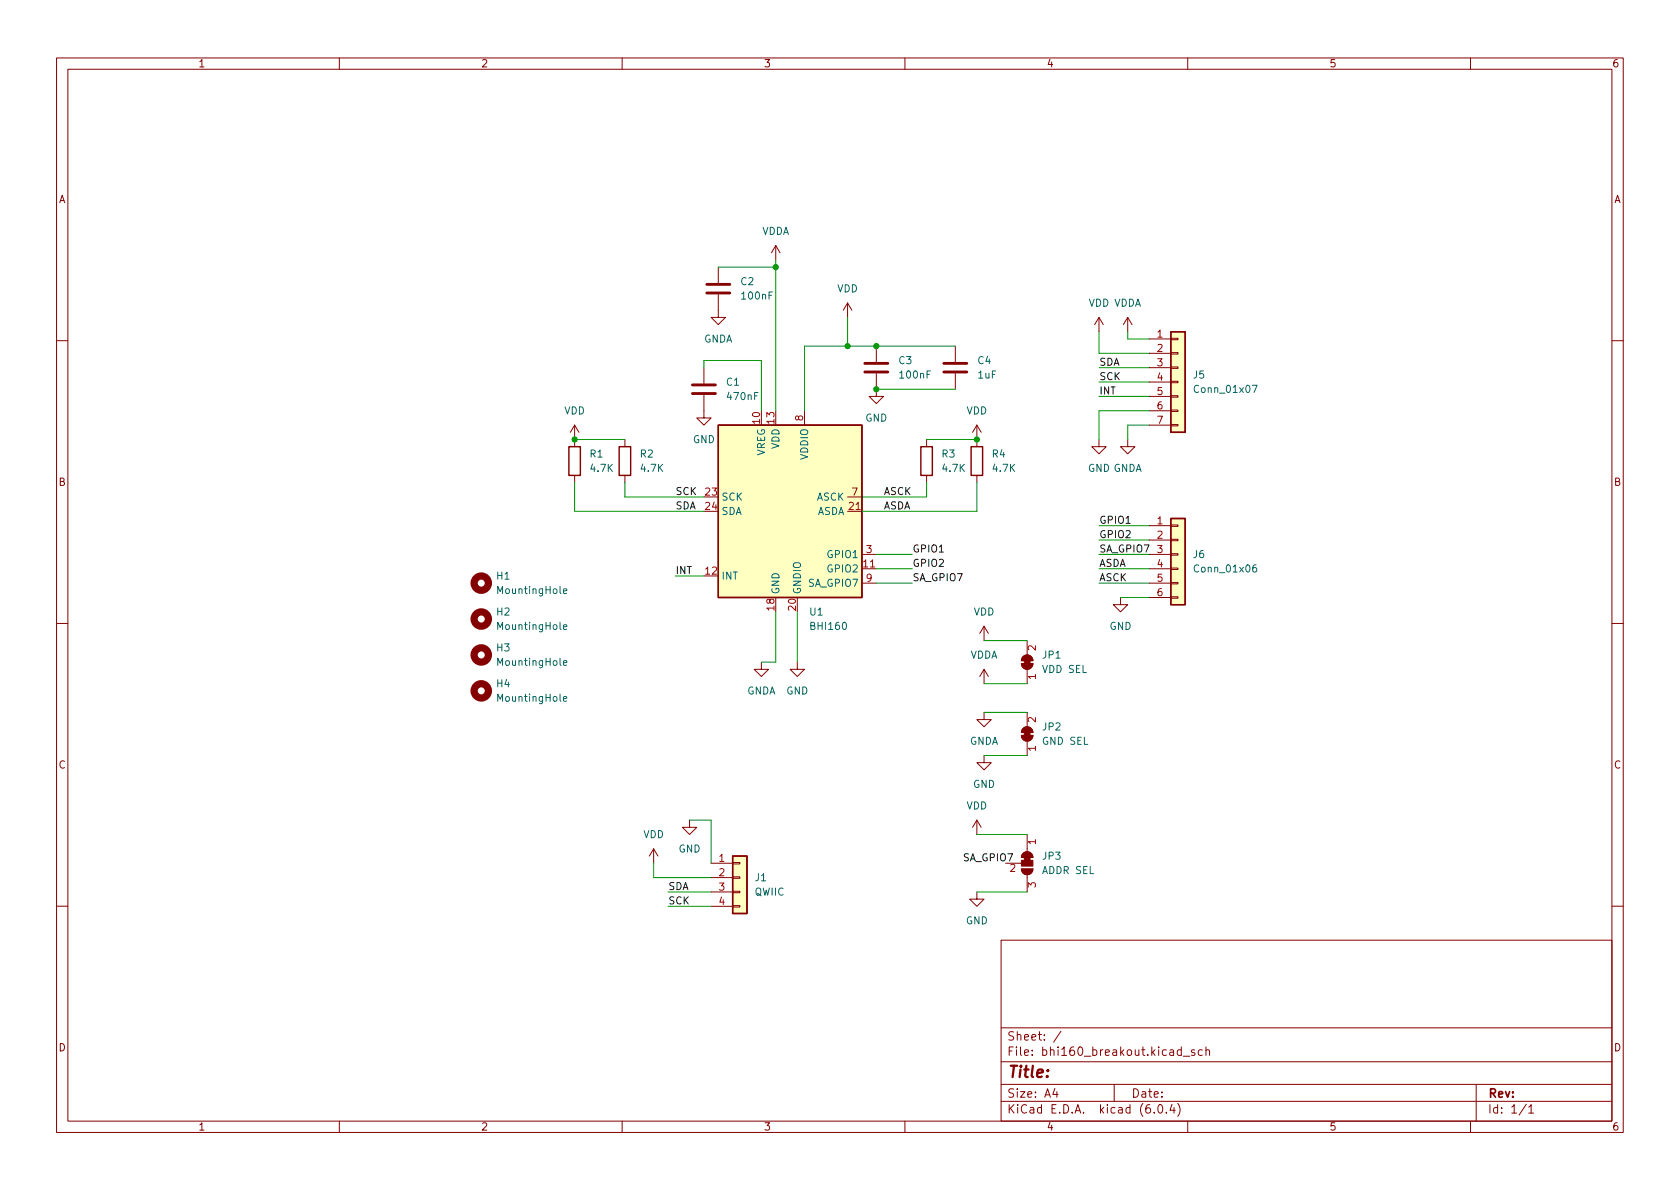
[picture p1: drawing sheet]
<svg xmlns="http://www.w3.org/2000/svg" width="297mm" height="210mm" viewBox="0 0 297 210" stroke-linecap="round" stroke-linejoin="round" font-family="sans-serif">
<g fill="none" stroke="#840000" stroke-width=".18">
<path d="M10 10.2h277v190.1h-277zM12 12.2h273v186.1h-273zM60 10.2v2M110 10.2v2M160 10.2v2M210 10.2v2M260 10.2v2M127 52.1v4h1.3l-1.3 1.3-1.3-1.3h1.3M127 47.2v2.8M137.2 43.4l-.8 1.3M137.2 43.4v2.6M137.2 43.4l.7 1.3"/>
<path d="M149.9 53.6l-.8 1.3M149.9 53.6v2.5M149.9 53.6l.7 1.3M194.3 56.1l-.8 1.3M194.3 56.1v2.6M194.3 56.1l.8 1.3M199.4 56.1l-.8 1.3M199.4 56.1v2.6M199.4 56.1l.8 1.3M203.2 59.9h3.8M207 59.8h1.3v.3h-1.3zM10 60.2h2"/>
<path d="M101.6 75.2l-.8 1.2M101.6 75.2v3.8M101.6 75.2l.8 1.2M110.5 77.7v1.3M124.5 69.8v4.1h1.2l-1.2 1.3-1.3-1.3h1.3M124.5 65v2.8M142.2 72.6v2.6M154.9 66v4.1h1.3l-1.3 1.3-1.2-1.3h1.2M154.9 61.2v2.8M163.8 77.7v1.3M168.9 61.2v2.8M168.9 66v2.8"/>
<path d="M172.7 75.2v3.8M172.7 75.2l-.7 1.2M172.7 75.2l.8 1.2M194.3 77.7v1.3h1.3l-1.3 1.3-1.3-1.3h1.3M199.4 77.7v1.3h1.3l-1.3 1.3-1.3-1.3h1.3M203.2 62.5h3.8M203.2 65h3.8M203.2 67.6h3.8M203.2 70.1h3.8M203.2 72.6h3.8M203.2 75.2h3.8M207 75.1h1.3v.2h-1.3z"/>
<path d="M207 72.5h1.3v.3h-1.3zM207 70h1.3v.2h-1.3zM207 67.4h1.3v.3h-1.3zM207 64.9h1.3v.2h-1.3zM207 62.4h1.3v.2h-1.3zM285 60.2h2M101.6 84.1v1.2M110.5 84.1v1.2M149.9 90.4h2.5M149.9 87.9h2.5M152.4 98h2.5M163.8 84.1v1.2"/>
<path d="M172.7 84.1v1.2M203.2 98h3.8M203.2 93h3.8M203.2 95.5h3.8M207 97.9h1.3v.3h-1.3zM207 95.4h1.3v.2h-1.3zM207 92.8h1.3v.3h-1.3zM10 110.2h2M134.6 117.1v1.3h1.3l-1.3 1.2-1.3-1.2h1.3M141 117.1v1.3h1.2l-1.2 1.2-1.3-1.2h1.3M152.4 100.6h2.5M152.4 103.1h2.5"/>
<path d="M174 118.4l-.8 1.2M174 110.7v2.6M174 118.4v2.5M174 118.4l.8 1.2M174 110.7l-.8 1.3M174 110.7l.8 1.3M180.6 117.3h2a1.02 1.02 0 0 1-1 1.1 1.02 1.02 0 0 1-1-1.1zM180.9 116.1a1.02 1.02 0 0 1 1.1-.2 1.02 1.02 0 0 1 .6 .9h-2zM181.6 113.3v2.5M181.6 118.4v2.5M198.1 105.7v1.2h1.3l-1.3 1.3-1.3-1.3h1.3M203.2 100.6h3.8"/>
<path d="M203.2 103.1h3.8M203.2 105.7h3.8M207 105.5h1.3v.3h-1.3zM207 103h1.3v.2h-1.3zM207 100.5h1.3v.2h-1.3zM285 110.2h2M174 126v1.2h1.3l-1.3 1.3-1.3-1.3h1.3M174 133.6v1.3h1.3l-1.3 1.2-1.3-1.2h1.3M180.6 130h2a1.02 1.02 0 0 1-1 1.1 1.02 1.02 0 0 1-1-1.1zM180.9 128.8a1.02 1.02 0 0 1 1.1-.2 1.02 1.02 0 0 1 .6 .9h-2zM181.6 126v2.5M181.6 131.1v2.5"/>
<path d="M115.6 150.1l-.8 1.3M115.6 150.1v2.5M115.6 150.1l.7 1.3M121.9 145v1.3h1.3l-1.3 1.3-1.3-1.3h1.3M125.7 152.6h3.8M125.7 155.2h3.8M125.7 157.7h3.8M129.5 157.6h1.3v.3h-1.3zM129.5 155.1h1.3v.2h-1.3zM129.5 152.5h1.3v.3h-1.3zM172.7 157.7v1.3h1.3l-1.3 1.3-1.3-1.3h1.3M172.7 145l-.7 1.3"/>
<path d="M172.7 145v2.6M172.7 145l.8 1.3M177.8 152.6h2.8M180.6 153.7h2a1.02 1.02 0 0 1-1 1 1.02 1.02 0 0 1-1-1zM180.9 150.9a1.02 1.02 0 0 1 1.1-.2 1.02 1.02 0 0 1 .6 .9h-2zM181.6 147.6v3M181.6 154.7v3M10 160.2h2M125.7 160.3h3.8M129.5 160.1h1.3v.3h-1.3zM177 166.3h108v32h-108zM285 160.2h2"/>
<path d="M60 198.3v2M110 198.3v2M160 198.3v2M177 194.8h108M177 191.8h108M177 187.8h108M177 181.8h108M186.5 192.5l-.4 1h1M186.9 193v1M187.6 182.4l-1.3 1.9M197 191.8v3M204.1 196.7v.1"/>
<path d="M204.9 195.4l.2-.1a.81 .81 0 0 1 .6 .7 .81 .81 0 0 1-.3 .8h-.2a.81 .81 0 0 1-.6-.6 .81 .81 0 0 1 .3-.8zM206.2 196.7v.1M207.2 195.3l-.3 1h.9M207.6 195.8v1M208.2 195.1a1.72 1.72 0 0 1 0 2.3M208.9 185.7l-.5-.1-.3 .3v.4l.2 .3h.6M208.9 185.1v1.5M209.2 186.8h1.2M210 198.3v2M211.2 185.7l-.3-.1-.3 .2 .1 .3 .5 .1v.4h-.6M212.6 185.7l-.5-.1-.2 .3v.4l.1 .3h.6M213.2 185.8l.2-.2 .4 .1 .1 .9"/>
<path d="M213.2 185.1v1.5M260 198.3v2M261 191.8v6.5M269.9 195.3l-1.3 1.9M270.3 195.8l.4-.5v1.5M270.3 196.8h.9"/>
</g>
<g fill="#ffffc2" stroke="#ffffc2" stroke-width=".18">
<path d="M127 75.2h25.4v30.5h-25.4z"/>
<path d="M207 58.7h2.5v17.7h-2.5z"/>
<path d="M207 91.7h2.5v15.2h-2.5z"/>
<path d="M129.5 151.4h2.6v10.1h-2.6z"/>
</g>
<path d="M207 58.7h2.5v17.7h-2.5zM100.6 79h2v5.1h-2zM109.5 79h2v5.1h-2zM127 75.2h25.4v30.5h-25.4zM162.8 79h2v5.1h-2zM171.7 79h2v5.1h-2zM207 91.7h2.5v15.2h-2.5zM129.5 151.4h2.6v10.1h-2.6z" fill="none" stroke="#840000" stroke-width=".25"/>
<path d="M125 51.8h4M125 50.3h4M122.4 69.6h4.1M122.4 68.1h4.1M152.9 65.8h4.1M152.9 64.3h4.1M166.9 65.8h4M166.9 64.3h4" fill="none" stroke="#840000" stroke-width=".51"/>
<path d="M221.4 68.1h.9l-.6 1.3M222.1 99.9h-.4a.86 .86 0 0 0 0 1.3l.4-.2 .1-.4-.2-.2h-.3l-.2 .2M99.6 117.2l.6-.1v-.2l-.4-.1-.2 .2 .1 .6h.5M99.6 110.9l.6-.1v-.3h-.4l-.2 .1 .1 .7h.5M99.6 104.5l.6-.1v-.2l-.4-.1-.2 .2 .1 .6h.5M99.6 123.6l.6-.1v-.3h-.4l-.2 .1 .1 .7h.5" fill="none" stroke="#006464" stroke-width=".18"/>
<g fill="#840000" stroke="#840000" stroke-width=".18">
<path d="M181.1 116.6h1v1h-1z"/>
<path d="M180.6 117.3h2a1.02 1.02 0 0 1-1 1.1 1.02 1.02 0 0 1-1-1.1z"/>
<path d="M180.9 116.1a1.02 1.02 0 0 1 1.1-.2 1.02 1.02 0 0 1 .6 .9h-2z"/>
<path d="M181.1 151.6h1v.5h-1z"/>
<path d="M180.9 150.9a1.02 1.02 0 0 1 1.1-.2 1.02 1.02 0 0 1 .6 .9h-2z"/>
<path d="M180.6 152.1h2v1.1h-2z"/>
<path d="M180.6 153.7h2a1.02 1.02 0 0 1-1 1 1.02 1.02 0 0 1-1-1z"/>
<path d="M181.1 129.3h1v1h-1z"/>
<path d="M180.6 130h2a1.02 1.02 0 0 1-1 1.1 1.02 1.02 0 0 1-1-1.1z"/>
<path d="M180.9 128.8a1.02 1.02 0 0 1 1.1-.2 1.02 1.02 0 0 1 .6 .9h-2z"/>
</g>
<g fill="none" stroke="#840000" stroke-width="1.3">
<circle cx="85.1" cy="109.5" r="1.27"/>
<circle cx="85.1" cy="103.1" r="1.27"/>
<circle cx="85.1" cy="115.8" r="1.27"/>
<circle cx="85.1" cy="122.2" r="1.27"/>
</g>
<g fill="none" stroke="#009600" stroke-width=".18">
<path d="M127 47.2h10.2M137.2 46v26.6M149.9 56.1v5.1M194.3 58.7v3.8h8.9M199.4 58.7v1.2h3.8M101.6 77.7h8.9M124.5 65v-1.3h10.1v8.9M154.9 68.8h14M163.8 77.7h8.9M168.9 61.2h-26.7v11.4M194.3 65h8.9M194.3 70.1h8.9"/>
<path d="M194.3 67.6h8.9M203.2 72.6h-8.9v5.1M203.2 75.2h-3.8v2.5M101.6 85.3v5.1h22.9M110.5 85.3v2.6h14M154.9 98h6.4M163.8 85.3v2.6h-11.4M172.7 85.3v5.1h-20.3M194.3 98h8.9M194.3 95.5h8.9M194.3 93h8.9M119.4 101.8h5.1"/>
<path d="M137.2 108.2v8.9h-2.6M141 108.2v8.9M154.9 103.1h6.4M154.9 100.6h6.4M174 113.3h7.6M194.3 103.1h8.9M194.3 100.6h8.9M198.1 105.7h5.1M174 120.9h7.6M174 126h7.6M174 133.6h7.6M115.6 152.6v2.6h10.1"/>
<path d="M118.1 157.7h7.6M121.9 145h3.8v7.6M172.7 157.7h8.9M172.7 147.6h8.9M118.1 160.3h7.6"/>
</g>
<g fill="#009600" stroke="#009600" stroke-width=".18">
<circle cx="101.6" cy="77.7" r=".46"/>
<circle cx="154.9" cy="61.2" r=".46"/>
<circle cx="149.9" cy="61.2" r=".46"/>
<circle cx="154.9" cy="68.8" r=".46"/>
<circle cx="137.2" cy="47.2" r=".46"/>
<circle cx="172.7" cy="77.7" r=".46"/>
</g>
<text font-size="2.8" fill="#840000" x="178" y="190.6">Title:</text>
<g font-size="2.1" fill="#840000">
<text x="178" y="184">Sheet: /</text>
<text x="178" y="186.7">File: bhi160_breakout.kicad_sch</text>
<text x="178" y="196.9">KiCad E.D.A. kicad (6.0.4)</text>
<text x="178" y="194.1">Size: A4</text>
<text x="200" y="194.1">Date:</text>
<text x="263" y="194.1">Rev:</text>
<text x="263" y="196.9">Id: 1/1</text>
</g>
<g font-size="1.8" fill="#840000">
<text x="35" y="11.9">1</text>
<text x="85" y="11.9">2</text>
<text x="135" y="11.9">3</text>
<text x="185" y="11.9">4</text>
<text x="235" y="11.9">5</text>
<text x="285" y="11.9">6</text>
<text x="10.3" y="35.9">A</text>
<text x="285.3" y="35.9">A</text>
<text x="10.3" y="85.9">B</text>
<text x="285.3" y="85.9">B</text>
<text x="10.3" y="135.9">C</text>
<text x="285.3" y="135.9">C</text>
<text x="10.3" y="185.9">D</text>
<text x="285.3" y="185.9">D</text>
<text x="35" y="199.9">1</text>
<text x="85" y="199.9">2</text>
<text x="135" y="199.9">3</text>
<text x="185" y="199.9">4</text>
<text x="235" y="199.9">5</text>
<text x="285" y="199.9">6</text>
</g>
<g font-size="1.8" fill="#006464">
<text x="134.7" y="41.5">VDDA</text>
<text x="131" y="50.4">C2</text>
<text x="131.3" y="53">100nF</text>
<text x="148" y="51.7">VDD</text>
<text x="192.4" y="54.2">VDD VDDA</text>
<text x="124.4" y="60.6">GNDA</text>
<text x="158.9" y="64.4">C3</text>
<text x="172.9" y="64.4">C4</text>
<text x="128.5" y="68.2">C1</text>
<text x="128.7" y="70.7">470nF</text>
<text x="159.2" y="66.9">100nF</text>
<text x="173" y="66.9">1uF</text>
<text x="211" y="66.9">J5</text>
<text x="211.5" y="69.5">Conn_01x07</text>
<text x="99.7" y="73.3">VDD</text>
<text x="153" y="74.5">GND</text>
<text x="170.9" y="73.3">VDD</text>
<text x="104.3" y="80.9">R1</text>
<text x="104.5" y="83.4">4.7K</text>
<text x="113.2" y="80.9">R2</text>
<text x="113.4" y="83.4">4.7K</text>
<text x="122.5" y="78.4">GND</text>
<text x="135.3" y="80.7" transform="rotate(-90 135.3 80.7)">VREG</text>
<text x="137.8" y="79.4" transform="rotate(-90 137.8 79.4)">VDD</text>
<text x="142.9" y="81.3" transform="rotate(-90 142.9 81.3)">VDDIO</text>
<text x="166.6" y="80.9">R3</text>
<text x="166.7" y="83.4">4.7K</text>
<text x="175.4" y="80.9">R4</text>
<text x="175.6" y="83.4">4.7K</text>
<text x="192.3" y="83.4">GND GNDA</text>
<text x="127.5" y="88.5">SCK</text>
<text x="144.3" y="88.5">ASCK</text>
<text x="127.5" y="91.1">SDA</text>
<text x="144.3" y="91.1">ASDA</text>
<text x="146.5" y="101.2">GPIO2</text>
<text x="146.5" y="98.7">GPIO1</text>
<text x="211" y="98.7">J6</text>
<text x="211.5" y="101.2">Conn_01x06</text>
<text x="87.8" y="102.5">H1</text>
<text x="88.2" y="105">MountingHole</text>
<text x="127.5" y="102.5">INT</text>
<text x="137.8" y="105.2" transform="rotate(-90 137.8 105.2)">GND</text>
<text x="141.6" y="105.2" transform="rotate(-90 141.6 105.2)">GNDIO</text>
<text x="143" y="103.8">SA_GPIO7</text>
<text x="87.8" y="108.8">H2</text>
<text x="88.2" y="111.4">MountingHole</text>
<text x="143.2" y="108.8">U1</text>
<text x="143.5" y="111.4">BHI160</text>
<text x="172.1" y="108.8">VDD</text>
<text x="196.2" y="111.4">GND</text>
<text x="87.8" y="115.2">H3</text>
<text x="88.2" y="117.7">MountingHole</text>
<text x="171.5" y="116.5">VDDA</text>
<text x="184.4" y="116.5">JP1</text>
<text x="184.4" y="119">VDD SEL</text>
<text x="87.8" y="121.5">H4</text>
<text x="88.2" y="124.1">MountingHole</text>
<text x="132" y="122.8">GNDA</text>
<text x="139" y="122.8">GND</text>
<text x="171.4" y="131.7">GNDA</text>
<text x="184.4" y="129.2">JP2</text>
<text x="184.4" y="131.7">GND SEL</text>
<text x="170.9" y="143.1">VDD</text>
<text x="172" y="139.3">GND</text>
<text x="113.7" y="148.2">VDD</text>
<text x="120" y="150.7">GND</text>
<text x="133.5" y="155.8">J1</text>
<text x="184.3" y="154.6">ADDR SEL</text>
<text x="184.4" y="152">JP3</text>
<text x="133.4" y="158.4">QWIIC</text>
<text x="170.8" y="163.4">GND</text>
</g>
<g font-size="1.8" fill="#a90000">
<text x="204.6" y="59.7">1</text>
<text x="204.6" y="62.2">2</text>
<text x="204.6" y="64.8">3</text>
<text x="204.6" y="67.3">4</text>
<text x="204.6" y="69.8">5</text>
<text x="134.4" y="74.9" transform="rotate(-90 134.4 74.9)">10</text>
<text x="136.9" y="74.9" transform="rotate(-90 136.9 74.9)">13</text>
<text x="142" y="74.4" transform="rotate(-90 142 74.4)">8</text>
<text x="204.6" y="72.4">6</text>
<text x="204.6" y="74.9">7</text>
<text x="124.7" y="87.6">23</text>
<text x="150.6" y="87.6">7</text>
<text x="124.7" y="90.2">24</text>
<text x="150.1" y="90.2">21</text>
<text x="204.6" y="92.7">1</text>
<text x="204.6" y="95.2">2</text>
<text x="124.7" y="101.6">12</text>
<text x="152.7" y="100.3">11</text>
<text x="153.2" y="97.8">3</text>
<text x="204.6" y="97.8">3</text>
<text x="204.6" y="100.3">4</text>
<text x="136.9" y="107.9" transform="rotate(-90 136.9 107.9)">18</text>
<text x="140.7" y="107.9" transform="rotate(-90 140.7 107.9)">20</text>
<text x="153.2" y="102.9">9</text>
<text x="204.6" y="102.9">5</text>
<text x="204.6" y="105.4">6</text>
<text x="183.1" y="115" transform="rotate(-90 183.1 115)">2</text>
<text x="183.1" y="120.1" transform="rotate(-90 183.1 120.1)">1</text>
<text x="183.1" y="127.7" transform="rotate(-90 183.1 127.7)">2</text>
<text x="183.1" y="132.8" transform="rotate(-90 183.1 132.8)">1</text>
<text x="183.1" y="149.3" transform="rotate(-90 183.1 149.3)">1</text>
<text x="127.1" y="152.4">1</text>
<text x="127.1" y="154.9">2</text>
<text x="178.6" y="154.2">2</text>
<text x="127.1" y="157.5">3</text>
<text x="127.1" y="160">4</text>
<text x="183.1" y="157" transform="rotate(-90 183.1 157)">3</text>
</g>
<g font-size="1.8" fill="#0f0f0f">
<text x="194.3" y="64.7">SDA</text>
<text x="194.3" y="67.2">SCK</text>
<text x="194.3" y="69.7">INT</text>
<text x="119.4" y="87.5">SCK</text>
<text x="156.2" y="87.5">ASCK</text>
<text x="119.4" y="90.1">SDA</text>
<text x="156.2" y="90.1">ASDA</text>
<text x="194.3" y="95.1">GPIO2</text>
<text x="194.3" y="92.6">GPIO1</text>
<text x="119.4" y="101.5">INT</text>
<text x="161.3" y="100.2">GPIO2</text>
<text x="161.3" y="97.7">GPIO1</text>
<text x="194.3" y="97.7">SA_GPIO7</text>
<text x="194.3" y="100.2">ASDA</text>
<text x="161.3" y="102.8">SA_GPIO7</text>
<text x="194.3" y="102.8">ASCK</text>
<text x="170.2" y="152.3">SA_GPIO7</text>
<text x="118.1" y="159.9">SCK</text>
<text x="118.1" y="157.4">SDA</text>
</g>
</svg>
